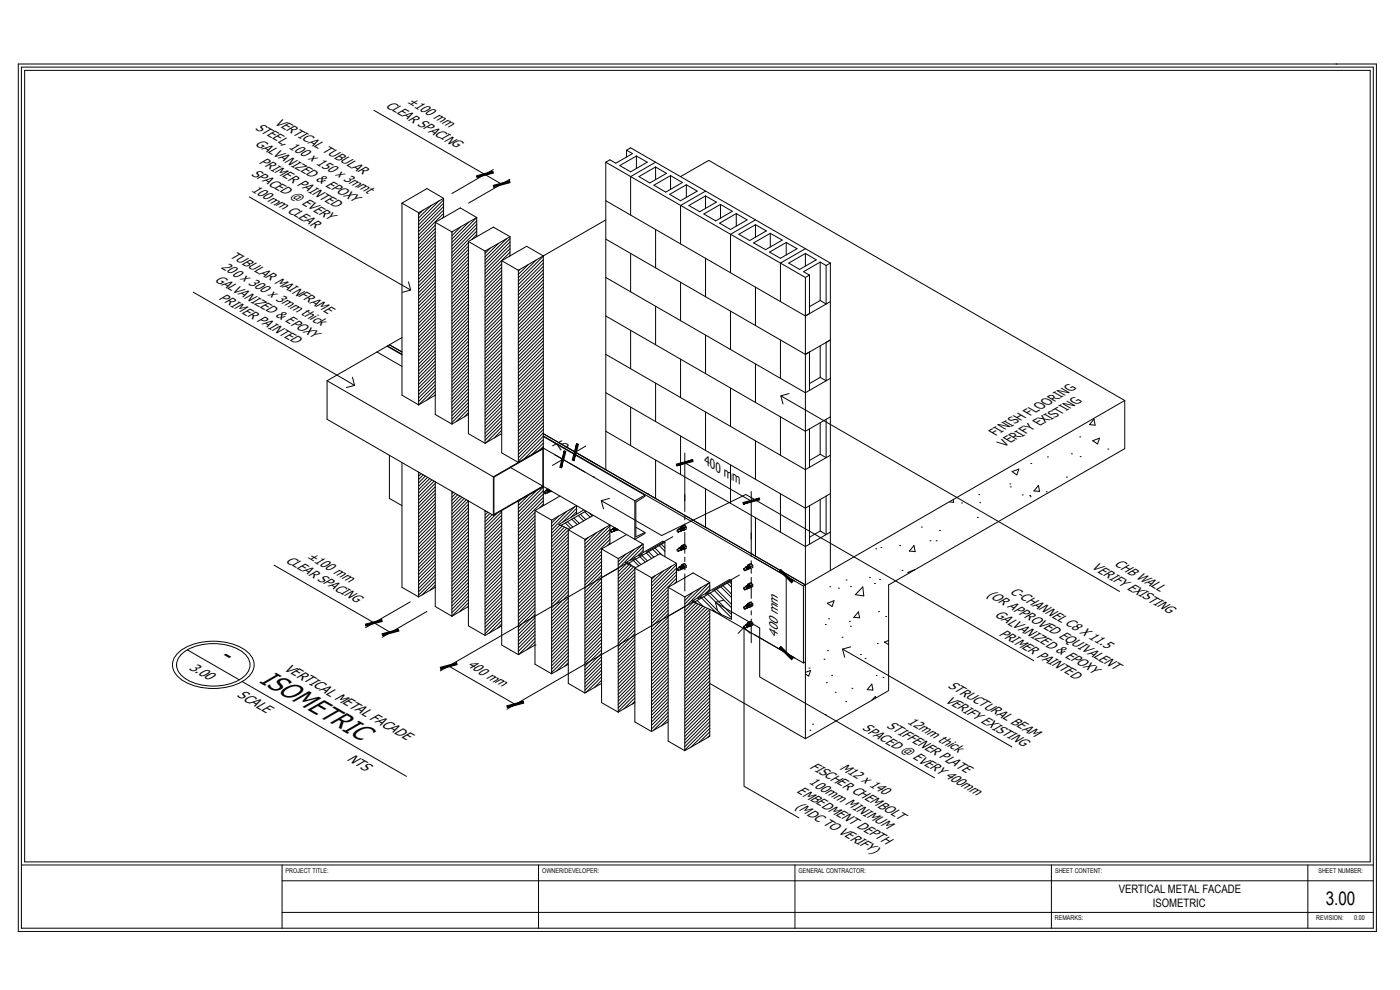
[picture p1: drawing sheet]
<svg xmlns="http://www.w3.org/2000/svg" width="420mm" height="297mm" viewBox="0 0 420 297" stroke-linecap="round" stroke-linejoin="round" font-family="sans-serif">
<!-- layer: 0 -->
<g fill="none" stroke="#000" stroke-width=".3">
<path d="M401 19.2h.1M6.4 20.1h405.7v258.4h-405.7zM112.2 33.1l38.3 22.1M74.8 59.1l48.5 27.9M133.1 59.5l-7.5 4.3M133.1 59.5l-5-2.9-7.5 4.3M133.1 59.5v5.8M148 50.9l-12.4 7.2M153 53.8l-12.4 7.1M181.8 48.7v92.2M181.8 48.7l59.9 34.6M186 49.7l5-2.9 3.3 1.9-5 2.8z"/>
<path d="M188 45.1l1.3-.7 59.9 34.5M188 45.1l1.8 1-5 2.9-1.8-1.1-1.2 .8M188 45.1v2M191 46.8v3.8M191.8 53l5-2.9 3.2 1.9-5 2.9zM196.2 55.6l5-2.9 3.6 2.1-5 2.8zM196.8 50.1v3.8M196.8 48.7l-7.5 4.3v11.5M201 58.3l5-2.9 3.2 1.9-5 2.9zM201.2 52.7v4.1M204.2 53l8.5-4.9 124.9 72.1M206 55.4v3.8"/>
<path d="M211.7 58.8v3.8M211.7 57.3l-7.5 4.4v11.5M120.6 60.9v57.7l5 2.9M120.6 60.9l5 2.9M125.6 63.8v57.7M130.6 66.7v57.7l5 2.8M130.6 66.7l5 2.9M135.6 69.6v57.6M140.6 72.5v57.6l5 2.9M140.6 72.5l5 2.8M143.1 65.3l-7.5 4.3M143.1 65.3l-5-2.9-7.5 4.3"/>
<path d="M143.1 65.3v5.7M145.6 75.3v57.7M150.6 78.2l7.5-4.3 5 2.9v74.9M150.6 78.2v57.7l5 2.9M150.6 78.2l5 2.9M153.1 71l-7.5 4.3M153.1 71l-5-2.9-7.5 4.4M153.1 71v5.8M181.8 66l-26.2 15.1M181.8 71.7l59.9 34.6M181.8 60.2l59.9 34.6M189.3 76.1v11.5"/>
<path d="M196.8 68.9v11.5M206.7 61.7l5-2.9 3.3 1.8-5 2.9zM211.2 64.2l5-2.9 3.6 2.1-5 2.9zM211.7 77.5v11.6M216 67l5-2.9 3.2 1.9-5 2.9zM216.2 61.3v4.2M221 64.1v3.7M221.7 70.3l5-2.9 3.3 1.9-5 2.9zM226.2 72.9l5-2.9 3.6 2-5 2.9zM226.7 67.4v3.8M226.7 66l-7.5 4.3v11.5M231 75.6l5-2.8 3.2 1.8-5 2.9z"/>
<path d="M231.2 70v4.1M236 72.8v3.7M236.7 78.9l5-2.8 3.3 1.9-5 2.8zM241.7 76.1v3.7M241.7 74.6l-7.5 4.3v11.6M246.2 78.6l1.7 1.1M246.2 78.6l-5 2.9 1.7 1M246.2 78.6v11.6M247.9 79.7v11.5l-1.7-1M249.2 78.9v92.3M249.2 78.9l-1.3 .8M58 87.7l48.4 27.9"/>
<path d="M122.6 84.6l.7 2.4-2.5 .7M155.6 81.1v57.7M181.8 94.8l59.9 34.6 7.5-4.3M181.8 83.3l59.9 34.5 7.5-4.3M189.3 99.1v11.5M196.8 91.9v11.5M204.2 84.7v11.6M219.2 93.4v11.5M226.7 86.1v11.6M241.7 83.3v138.3M242.9 82.5l-1.2 .8M242.9 82.5v11.6l-1.2 .7"/>
<path d="M246.2 90.2l-3.3 1.8M249.2 90.5l-7.5 4.3M98.2 114.2v11.6l49.9 28.8M98.2 114.2l49.9 28.9M105.8 113.2l.6 2.4-2.4 .7M113.1 105.6l-14.9 8.6M113.1 105.6l7.5 4.3M113.1 105.6l3-1.7 4.5 2.6M116.9 103.4l3.7 2.2M116.9 103.4l-.6 .4 4.3 2.5M120.6 101.3l-3.7 2.1M130.6 118.6l-5 2.9"/>
<path d="M181.8 117.8l59.9 34.7 7.5-4.4M181.8 106.3l59.9 34.6 7.5-4.3M196.8 115v11.5M204.2 107.8v11.5M211.7 100.6v11.5M219.2 116.4v11.6M226.7 109.2v11.6M234.2 102v11.5M234.3 118.8l101.7 58.6M236.8 118.1l-2.5 .7 .7 2.4M241.7 106.3l7.5-4.3-1.3 .7v11.5l-1.7-1M241.7 106.3l1.2-.7v11.5"/>
<path d="M246.2 103.7v9.5M246.2 113.2l-3.3 1.9M116.9 136.6v12.9l3.7 2.2M120.6 138.8v37.4l5 2.9M140.6 124.4l-5 2.8M150.6 130.1l-5 2.9M163.1 130.1l78.6 45.4M163.1 130.8l78 45M163.1 134.4l-15 8.7M163.1 134.4l27.4 15.9M163.1 131l30.4 17.6M163.1 134.4l-7.5 4.4"/>
<path d="M166.4 136.4l9.1 5.2M168.9 137.8l-3.1 1.8M175.8 133.8l-3.1 1.9M181.8 129.4l59.9 34.6 7.5-4.3M189.3 122.2v11.5M196.8 138v11.5M204.2 130.8v11.6M205.5 136v14.3M205.5 138.8l20 11.6M211.7 123.6v11.6M219.2 139.5v11.5M226.7 132.3v11.5"/>
<path d="M234.2 125.1v11.5M242.9 128.7v11.5M246.2 126.8v9.5M246.2 136.3l-3.3 1.9M247.9 125.8v11.5l-1.7-1M309.4 139.1h.1M314.4 137.1h.1M321.5 136.2h.1M324 131.1h.1M324.2 137h.1M327.9 132.2l2.1-.7-.6 1.7zM328.3 125.8l.4 1.8-1.7-.2z"/>
<path d="M332.5 134.7h.1M337.6 120.2l-95.9 55.3M337.6 120.2v14.4l-70.9 40.9v31.7l-25 14.4M125.6 141.6v37.5M130.6 144.5v37.5l5 2.9M135.6 147.4v37.5M140.6 150.3v37.5l5 2.9M145.6 153.2v37.5M148.1 143.1v11.5M148.2 143.2l14.7-8.5v11.2l-14.7 8.4zM150.6 153.2v40.3l5 2.9M160.6 153.2v46.1l5 2.9"/>
<path d="M160.6 153.2l5 2.9M163.1 146l-15 8.6M163.1 146l29.9 17.3M163.1 146l-7.5 4.3v46.1M163.9 147.1l-.6 .5M163.9 147.1l.4 .3v.5M164.3 147.9l-.7 .3M164.5 146.8l-.6 .3M164.9 147.5h.5M165.2 147.3l-.9 .6M165.3 147.2l-.1 .2M165.4 147.3v.2"/>
<path d="M165.6 156.1v46.1M165.6 147.4l-.2 .1M168 148.8l-7.4 4.4M168.3 157.7l2.5 1.1M170.5 158.9v46.1l5 2.9M170.5 158.9l5 2.9M173 154.2v-2.5l-7.4 4.4M175.2 153l-7.4 4.3 .5 .4M175.8 153.4l-7.5 4.3M178 143.1h.1M178 154.6l-7.5 4.3M180.5 150.2l18.1 10.5 25.2-12.3 86.4 49.8"/>
<path d="M182.9 149.5l-2.4 .7 .6 2.5M183.9 158.6l.4 .3v.5M184.5 158.3l-1.3 .8M184.9 159l.5 .1M185.3 158.7l-1.7 1M185.4 158.8v.3M185.6 158.9l-.2 .2M190.5 150.3h.1M190.5 150.3v11.5l3-1.7v-.3M190.8 158.2l2.7 1.6M193.5 148.6l-3 1.7M193.5 148.6v.3l-2.7 1.8v10.4l2.7-1.3"/>
<path d="M194.3 148.1h.1M203.8 158.6l.4 .3v.5M204.5 158v.3M204.7 158.2l-1.5 .9M204.7 158.1l.4 .3 .1 .5M204.8 159l.5 .1M204.9 158h-.4M204.9 158l.4 .5M205.1 158.9l-1.5 .8M205.3 158.5v.6M205.5 157.6l-1 .4M205.5 157.6l.4 .5"/>
<path d="M205.5 157.6l-.6 .4M205.9 158.1v.6l-.6 .4M205.9 158.1l-.6 .4M211.7 146.7v11.5M225.5 147.5v14.3M226.7 155.3v11.6M234.2 148.1v11.6M242.9 151.7v11.6M246.2 149.9v9.4M246.2 159.3l-3.3 1.9M247.9 148.8v11.6l-1.7-1.1M276.5 158.1h.1"/>
<path d="M281.9 159.2h.1M286.1 149.9l.1 .8-1.3-.1M288.6 150.9h.1M293.3 155.3h.1M293.7 148.4h.1M294 150.8h.1M303.1 145.2h.1M303.2 146.1h.1M303.7 141.5l2.1-.8-.6 1.8zM306.8 148.5h.1M309 148.7h.1M309.1 149h.1"/>
<path d="M311.6 145.7l.4 1.7-1.7-.1zM314 147.6h.1M320 143.2h.1M82.2 169.6l35 20.2M130.6 176.2l-5 2.9M175.5 161.8v46.1M175.5 161.8l7.5-4.3v5.8M180.5 164.7v46.1l5 2.9M180.5 164.7l5 2.9M185.5 167.6v46.1M185.5 170.5l-53.3 30.8M188 160.4l-7.5 4.3"/>
<path d="M188.3 169.2l2.5 1.1M190.5 170.5v46.1l5 2.9M190.5 170.5l5 2.8M193 163.3l-7.5 4.3M193 163.3v2.5M195.5 173.3v46.2M199.5 162.7l-11.2 6.5M199.5 162.7v4.3M199.5 162.7l-.5-.3-11.3 6.5 .6 .3M200.5 176.2v46.2l5 2.8M200.5 176.2l5 2.9M203 169l-5-2.9-7.5 4.4"/>
<path d="M203 169v5.8M203 169l-7.5 4.3M203.8 164.5l-.6 .4M203.8 164.4l.4 .3v.5M203.8 170.2l.4 .3v.5M204.5 163.8v.3M204.5 169.5v.3M204.7 163.9l-.9 .6M204.7 169.7l-1.5 .9M204.7 163.9l.4 .2 .1 .5M204.7 169.7l.4 .2 .1 .5M204.8 164.8h.5"/>
<path d="M204.8 170.6h.5M204.9 163.7l-.4 .1M204.9 163.7l.4 .5M204.9 169.5h-.4M204.9 169.5l.4 .5M205.1 164.7l-1.5 .8M205.1 170.4l-1.5 .8M205.3 164.2v.6M205.3 170v.6M205.5 179.1v46.1M205.5 163.4l-1 .4M205.5 163.4l.4 .5"/>
<path d="M205.5 163.4l-.6 .3M205.5 169.1l-1 .4M205.5 169.1l.4 .6M205.5 169.1l-.6 .4M205.9 163.9v.6l-.6 .3M205.9 169.7v.6l-.6 .3M205.9 163.9l-.6 .3M205.9 169.7l-.6 .3M213 174.8l-5-2.9-7.5 4.3M213 174.8l-7.5 4.3M213 174.8v2.5M219.5 174.2l-.6-.3-11.2 6.5 .6 .3"/>
<path d="M219.5 174.2l-11.2 6.5M219.5 174.2v11.6l-11.2-5.1M223.8 176l-.6 .4M223.8 170.2l.4 .3v.5M223.8 175.9l.4 .3v.5M224.2 176.7l-.7 .3M224.4 169.5v.3M224.4 175.3v.3M224.6 169.7l-1.4 .9M224.6 175.5l-.8 .5M224.7 169.7l.4 .2v.5M224.7 175.4l.2 .1 .3 .6-1 .6"/>
<path d="M224.8 170.6h.5M224.8 176.3h.5M224.9 169.5h-.5M224.9 169.5l.4 .5M224.9 175.2l-.5 .1M224.9 175.2l.4 .6M225.1 170.4l-1.6 .8M225.3 170v.6M225.3 175.8v.5M225.5 169.1l-1.1 .4M225.5 169.1l.4 .6M225.5 169.1l-.6 .4"/>
<path d="M225.5 174.9l-1.1 .4M225.5 174.9l.4 .6M225.5 174.9l-.6 .3M225.9 169.7v.6l-.6 .3M225.9 175.5v.5l-.6 .3M225.9 169.7l-.6 .3M225.9 175.5l-.6 .3M226.3 167.3l12.2 7M236 172.9v23M241.1 175.8v23.1M241.7 175.5l-.6 .3M249 176.1h.1"/>
<path d="M251.6 176.5h.1M253.9 174h.1M255.3 176h.1M258.9 176.1l.3 2.7-2.5-.4zM260.9 173.3h.1M262.5 175.1h.1M262.8 164.7h.1M264 173.9h.1M264.4 164.3h.1M270 163.7h.1M270.7 171.1h.1M274.3 163.7l.3 1.8-1.7-.2z"/>
<path d="M274.5 171l-2 .7 .3 .2M279.1 162.2h.1M281 162.2h.1M53.2 196.1a17.1 17.1 0 0 1 15.2-3.2 10.3 10.3 0 0 1 7.5 4.8 5.2 5.2 0 0 1-2.7 6.5 18.5 18.5 0 0 1-19.2-.7 4.8 4.8 0 0 1-.8-7.4zM54.5 196.3a16.1 16.1 0 0 1 16.3-1.9 5.6 5.6 0 0 1 4.1 5.9 8.3 8.3 0 0 1-6.6 5.1 16 16 0 0 1-13.8-2.7 4.2 4.2 0 0 1 0-6.4zM56.2 195l15.6 9M123.1 180.6l-13.4 7.7M128.1 183.5l-13.4 7.7M134.6 199.8l20 11.6M140.6 182l-5 2.9M150.6 187.8l-5 2.9M160.6 193.5l-5 2.9"/>
<path d="M170.5 199.3l-4.9 2.9M205.5 182l-53.4 30.8M213 182.8v38.1l-7.5 4.3M213.9 183.2l27.2 15.7M214.7 180.7l13.3 7.7v14.7l52.4 30.3M217.2 180.1l-2.5 .6 .6 2.5M221.5 190l1.8-1.8 1.8 1.8M223.2 187.9l1.6-1 .4 .7-1 .6M223.3 188.2v47.7l16.5 9.5M223.8 181.7l.9-.5 .4 .3v.5l-.9 .5M223.8 181.7l-.6 .4M223.8 187.5l.4 .2v.5"/>
<path d="M223.8 181.7l.4 .3v.5M224.2 188.2l-.7 .3M224.2 182.5l-.7 .3M224.4 181v.3M224.4 186.8v.3M224.8 187.9h.5M224.8 182.1h.5M224.9 186.8h-.5M224.9 186.8l.4 .5M224.9 181h-.5M224.9 181l.4 .6M225.3 181.6v.5"/>
<path d="M225.3 187.3v.6M225.5 186.4l-1.1 .4M225.5 186.4l.4 .6M225.5 186.4l-.6 .4M225.5 180.7l-1.1 .3M225.5 180.7l.4 .5M225.5 180.7l-.6 .3M225.9 181.2v.6l-.6 .3M225.9 187v.6l-.6 .3M225.9 187l-.6 .3M225.9 181.2l-.6 .4M226.3 190.4l12.2 7"/>
<path d="M241.7 198.6l-.6 .3M247.3 197.8h.1M247.7 187.4h.1M248.3 181l2-.8-.6 1.8zM248.3 195.2h.1M248.7 185.7h.1M252.7 191.2h.1M252.8 194.8l50.9 29.3M254.9 186.4h.1M255.2 187.9h.1M255.3 194.1l-2.5 .7 .7 2.4M257.6 183.6l.4 1.8-1.8-.2z"/>
<path d="M258.2 196.4h.1M259.6 197.6h.1M263.3 193.1h.1M263.6 183.5h.1M265.8 185h.1M266.7 192.2l-1.2 .4 1.2 .8M72.7 204.5l49.3 28.4M180.5 205l-5 2.9M190.5 210.8l-5 2.9M200.5 216.6l-5 2.9M213 205l28.7 16.6M241.7 201.7l1.6-.5-.6 1.7-1-.7"/>
<path d="M242.8 200.4h.1M243.1 219.1h.1M243.9 217.3h.1M247.6 214.4h.1M248 204.8h.1M249.6 202.6h.1M250.6 207.7h.1M253.8 210.5h.1M255.7 206.5h.1M261.6 205.3l.4 1.8-1.7-.2zM262.8 209.5l-.1-.6-1.1 1.3M263 202.7h.1"/>
<path d="M265 203.3h.1M6.4 259.5h405.7M84.7 259.5v19M161.6 259.5v19M238.6 259.5v19M315.5 259.5v19M392.5 259.5v19M5.5 279.5h.1M84.7 264.3h327.4M84.7 273.8h327.4"/>
<circle cx="163.5" cy="147.9" r=".3"/>
<circle cx="183.5" cy="159.4" r=".3"/>
<circle cx="203.5" cy="159.4" r=".3"/>
<circle cx="203.5" cy="165.2" r=".3"/>
<circle cx="203.5" cy="171" r=".3"/>
<circle cx="223.4" cy="171" r=".3"/>
<circle cx="223.4" cy="176.7" r=".3"/>
<circle cx="223.4" cy="188.3" r=".3"/>
<circle cx="223.4" cy="182.5" r=".3"/>
</g>
<!-- layer: 8 -->
<g fill="none" stroke="#000" stroke-width=".3">
<path d="M5.5 19.2h407.6v260.3h-407.6zM7.4 21.1h403.8v237.5h-403.8zM133.1 60l-7.5 7.5M127 63l-1.4 1.4M129.4 61.6l-3.8 3.8M130.6 67.5l-5 5M130.6 68.6l-5 5M130.6 69.6l-5 5M130.6 70.6l-5 5M130.6 71.6l-5 5M130.6 72.6l-5 5M130.6 73.6l-5 5"/>
<path d="M130.6 74.7l-5 5M130.6 75.7l-5 5M130.6 76.7l-5 5M130.6 77.8l-5 4.9M130.6 78.8l-5 5M130.6 79.8l-5 5M131.8 60.2l-6.2 6.2M133.1 61l-7.5 7.5M133.1 62l-7.5 7.5M133.1 63l-7.5 7.5M133.1 64l-7.5 7.5M133.1 65.1l-.4 .4"/>
<path d="M135.9 69.4l-.3 .3M138.3 68l-2.7 2.7M140.6 72.8l-5 5M140.6 73.9l-5 5M140.6 74.9l-5 5M140.6 75.9l-5 5M140.6 76.9l-5 5M140.6 78l-5 5M140.6 79l-5 5M140.6 80l-5 5M140.7 66.6l-5.1 5.1M143.1 65.3l-7.5 7.5"/>
<path d="M143.1 66.3l-7.5 7.5M143.1 67.3l-7.5 7.5M143.1 68.3l-7.5 7.5M143.1 69.3l-7.5 7.5M143.1 70.3l-1.6 1.6M147.2 74.4l-1.6 1.6M149.6 73.1l-4 3.9M150.6 79.2l-5 5M152 71.7l-6.4 6.3M153.1 71.6l-7.5 7.5M153.1 72.6l-7.5 7.5M153.1 73.6l-7.5 7.5"/>
<path d="M153.1 74.6l-7.5 7.5M153.1 75.7l-7.5 7.4M153.1 76.7l-.3 .2M158.5 79.4l-2.9 2.9M160.9 78l-5.3 5.3M163.1 76.9l-7.5 7.5M163.1 77.9l-7.5 7.5M163.1 78.9l-7.5 7.5M163.1 80l-7.5 7.4M130.6 80.8l-5 5M130.6 81.8l-5 5M130.6 82.8l-5 5"/>
<path d="M130.6 83.8l-5 5M130.6 84.9l-5 5M130.6 85.9l-5 5M130.6 86.9l-5 5M130.6 88l-5 4.9M130.6 89l-5 5M130.6 90l-5 5M130.6 91l-5 5M130.6 92l-5 5M130.6 93l-5 5M130.6 94.1l-5 4.9M130.6 95.1l-5 5"/>
<path d="M130.6 96.1l-5 5M130.6 97.1l-5 5M130.6 98.1l-5 5M130.6 99.1l-5 5M140.6 81l-5 5M140.6 82l-5 5M140.6 83l-5 5M140.6 84.1l-5 5M140.6 85.1l-5 5M140.6 86.1l-5 5M140.6 87.1l-5 5M140.6 88.1l-5 5"/>
<path d="M140.6 89.1l-5 5M140.6 90.2l-5 5M140.6 91.2l-5 5M140.6 92.2l-5 5M140.6 93.2l-5 5M140.6 94.3l-5 5M140.6 95.3l-5 5M140.6 96.3l-5 5M140.6 97.3l-5 5M140.6 98.3l-5 5M140.6 99.3l-5 5M150.6 80.2l-5 5"/>
<path d="M150.6 81.2l-5 5M150.6 82.2l-5 5M150.6 83.3l-5 5M150.6 84.3l-5 5M150.6 85.3l-5 5M150.6 86.3l-5 5M150.6 87.3l-5 5M150.6 88.3l-5 5M150.6 89.4l-5 4.9M150.6 90.4l-5 5M150.6 91.4l-5 5M150.6 92.4l-5 5"/>
<path d="M150.6 93.5l-5 5M150.6 94.5l-5 5M150.6 95.5l-5 5M150.6 96.5l-5 5M150.6 97.5l-5 5M150.6 98.5l-5 5M150.6 99.6l-5 4.9M156.1 80.8l-.5 .5M163.1 81l-7.5 7.5M163.1 82l-7.5 7.5M163.1 83l-7.5 7.5M163.1 84l-7.5 7.5"/>
<path d="M163.1 85l-7.5 7.5M163.1 86l-7.5 7.5M163.1 87.1l-7.5 7.5M163.1 88.1l-7.5 7.5M163.1 89.1l-7.5 7.5M163.1 90.1l-7.5 7.5M163.1 91.2l-7.5 7.4M163.1 92.2l-7.5 7.4M163.1 93.2l-7.5 7.5M163.1 94.2l-7.5 7.5M163.1 95.2l-7.5 7.5M163.1 96.3l-7.5 7.4"/>
<path d="M163.1 97.3l-7.5 7.5M163.1 98.3l-7.5 7.5M163.1 99.3l-7.5 7.5M130.6 100.1l-5 5M130.6 101.2l-5 5M130.6 102.2l-5 5M130.6 103.2l-5 5M130.6 104.3l-5 4.9M130.6 105.3l-5 5M130.6 106.3l-5 5M130.6 107.3l-5 5M130.6 108.3l-5 5"/>
<path d="M130.6 109.3l-5 5M130.6 110.3l-5 5M130.6 111.4l-5 5M130.6 112.4l-5 5M130.6 113.4l-5 5M130.6 114.4l-5 5M130.6 115.5l-5 4.9M130.6 116.5l-5 5M130.6 117.5l-2.6 2.6M130.6 118.5l-.1 .2M140.6 100.4l-5 5M140.6 101.4l-5 5"/>
<path d="M140.6 102.4l-5 5M140.6 103.4l-5 5M140.6 104.5l-5 5M140.6 105.5l-5 5M140.6 106.5l-5 5M140.6 107.5l-5 5M140.6 108.5l-5 5M140.6 109.5l-5 5M140.6 110.6l-5 5M140.6 111.6l-5 5M140.6 112.6l-5 5M140.6 113.6l-5 5"/>
<path d="M140.6 114.6l-5 5M140.6 115.6l-5 5M140.6 116.7l-5 5M140.6 117.7l-5 5M140.6 118.7l-5 5M140.6 119.7l-5 5M150.6 117.9l-5 5M150.6 118.9l-5 5M150.6 100.6l-5 5M150.6 101.6l-5 5M150.6 102.6l-5 5M150.6 103.6l-5 5"/>
<path d="M150.6 104.6l-5 5M150.6 105.7l-5 4.9M150.6 106.7l-5 5M150.6 107.7l-5 5M150.6 108.7l-5 5M150.6 109.8l-5 5M150.6 110.8l-5 5M150.6 111.8l-5 5M150.6 112.8l-5 5M150.6 113.8l-5 5M150.6 114.8l-5 5M150.6 115.9l-5 4.9"/>
<path d="M150.6 116.9l-5 5M150.6 120l-5 4.9M163.1 104.4l-7.5 7.5M163.1 106.5l-7.5 7.4M163.1 107.5l-7.5 7.5M163.1 108.5l-7.5 7.5M163.1 109.5l-7.5 7.5M163.1 110.5l-7.5 7.5M163.1 111.5l-7.5 7.5M163.1 112.6l-7.5 7.4M163.1 113.6l-7.5 7.5M163.1 114.6l-7.5 7.5"/>
<path d="M163.1 116.6l-7.5 7.5M163.1 100.3l-7.5 7.5M163.1 101.3l-7.5 7.5M163.1 102.3l-7.5 7.5M163.1 103.4l-7.5 7.5M163.1 105.4l-7.5 7.5M163.1 115.6l-7.5 7.5M163.1 117.6l-7.5 7.5M163.1 118.7l-7.5 7.4M163.1 119.7l-7.5 7.5M140.6 120.8l-5 5M140.6 121.8l-5 5"/>
<path d="M140.6 122.8l-3.7 3.7M140.6 123.8l-1.3 1.3M150.6 121l-5 5M150.6 122l-5 5M150.6 123l-5 5M150.6 124l-5 5M150.6 126.1l-5 4.9M150.6 127.1l-5 5M150.6 125l-5 5M150.6 128.1l-4.8 4.8M150.6 129.1l-2.4 2.4M163.1 121.7l-7.5 7.5"/>
<path d="M163.1 122.8l-7.5 7.4M163.1 123.8l-7.5 7.5M163.1 126.8l-7.5 7.5M163.1 127.8l-7.5 7.5M163.1 128.8l-7.5 7.5M163.1 129.9l-7.5 7.5M163.1 133l-3.6 3.5M163.1 120.7l-7.5 7.5M163.1 124.8l-7.5 7.5M163.1 125.8l-7.5 7.5M163.1 130.9l-7.5 7.5M163.1 131.9l-6 6"/>
<path d="M163.1 134l-1.2 1.1M125.8 141.7l-.2 .1M126.4 142.1l-.8 .8M127 142.5l-1.4 1.4M127.7 142.8l-2.1 2.1M128.3 143.2l-2.7 2.7M129 143.6l-3.4 3.3M129.6 144l-4 3.9M130.3 144.3l-4.7 4.7M130.6 145l-5 5M130.6 146l-5 5M130.6 147.1l-5 4.9"/>
<path d="M130.6 148.1l-5 5M130.6 149.1l-5 5M130.6 150.1l-5 5M130.6 151.1l-5 5M130.6 152.1l-5 5M130.6 153.1l-5 5M130.6 154.2l-5 5M130.6 155.2l-5 5M130.6 156.2l-5 5M130.6 157.3l-5 4.9M130.6 158.3l-5 5M130.6 159.3l-5 5"/>
<path d="M136.1 147.7l-.5 .5M136.7 148.1l-1.1 1.1M137.4 148.4l-1.8 1.8M138 148.8l-2.4 2.4M138.7 149.2l-3.1 3.1M139.3 149.5l-3.7 3.8M140 149.9l-4.4 4.4M140.6 150.3l-5 5M140.6 151.3l-5 5M140.6 152.3l-5 5M140.6 153.4l-5 5M140.6 154.4l-5 5"/>
<path d="M140.6 155.4l-5 5M140.6 156.4l-5 5M140.6 157.4l-5 5M140.6 158.4l-5 5M140.6 159.5l-5 5M145.8 153.3l-.2 .2M146.4 153.7l-.8 .8M147.1 154l-1.5 1.5M147.7 154.4l-2.1 2.1M149.1 154l-3.5 3.6M150.6 153.6l-5 5M150.6 154.6l-5 5"/>
<path d="M150.6 155.6l-5 5M150.6 156.6l-5 5M150.6 157.6l-5 5M150.6 158.7l-5 4.9M150.6 159.7l-5 5M153.2 140.3l9.7 5.6M156.4 149.8l-.8 .8M158.8 148.4l-3.2 3.2M160.6 153.8l-5 5M160.6 154.8l-5 5M160.6 155.8l-5 5M160.6 156.8l-5 5"/>
<path d="M160.6 157.8l-5 5M160.6 158.9l-5 5M160.6 159.9l-5 5M161.2 147.1l-5.6 5.5M163.1 146.2l-7.5 7.5M163.1 147.2l-7.5 7.5M163.1 148.2l-7.5 7.5M163.1 149.3l-7.5 7.4M163.1 150.3l-7.5 7.5M163.1 151.3l-1.1 1M163.8 147.3l.3 .2v.4M163.9 147.1l.4 .2 .1 .5"/>
<path d="M164 147l.4 .3v.5M164.1 147l.4 .3v.5M164.2 146.9l.4 .3v.5M164.2 146.9l.4 .3 .1 .5M164.3 146.9l.4 .2v.5M164.4 146.8l.4 .3v.5M164.5 146.7h.1M164.5 146.8h.1M164.8 146.9l.1 .6v-.5M165 147.1v.4M165.1 147.2v.3M165.2 147.2v.2"/>
<path d="M167.7 154.8l-2.1 2.1M168 157.5l-2.4 2.5M168.4 157.7h.1M168.7 157.8l-3.1 3.2M169.4 158.1l-3.8 3.9M169.7 156.9l1.6 1.6M170.1 153.4l-4.5 4.6M170.1 158.5l-4.5 4.6M170.3 156.5l1.6 1.6M170.5 159.1l-4.9 5M171.6 155.8l1.6 1.6M172.2 155.4l1.6 1.6"/>
<path d="M172.5 152l-6.9 7M173 152.5l-4.1 4.2M173 153.5l-1.7 1.8M173.6 154.7l1.6 1.6M174.2 154.3l1.6 1.6M175.5 153.6l1.6 1.6M176.9 154l.8 .8M179 159.8l-3.5 3.5M181.4 158.4l-5.9 5.9M183 157.8l-7.5 7.5M183 158.8l-7.5 7.5M183 159.8l-7.5 7.5"/>
<path d="M183.8 158.8l.3 .2v.4M183.9 158.6l.4 .3v.5M184 158.6l.4 .3v.5M184 158.5l.4 .3 .1 .5M184.1 158.5l.4 .3v.5M184.2 158.4l.4 .3v.5M184.3 158.4l.4 .2v.5M184.4 158.3l.4 .3v.5M184.5 158.3h-.1M184.5 158.3h.1M184.7 158.5l.1 .6M184.9 158.5v.6"/>
<path d="M185 158.6v.4M185.1 158.7v.3M185.2 158.7l-.1 .2M203.7 158.8l.4 .2v.4M203.9 158.6l.4 .3v.5M204 158.6l.4 .3v.5M204 158.5l.4 .3v.5M204.1 158.5l.4 .3v.5M204.2 158.4l.4 .3v.5M204.3 158.4l.4 .2v.5M204.3 158.3l.4 .3v.5M204.4 158.3l.4 .3v.5"/>
<path d="M204.4 158.3l.4 .3 .1 .5M204.5 158.2l.4 .3v.5M204.6 158.2l.4 .3v.5M204.7 158.2l.4 .2v.5M205.5 148.4v5.1M205.5 154.7v1.3M205.5 157.2v1.3M205.5 159.7v6.3M225.5 159.9v7.1M130.6 160.3l-5 5M130.6 161.3l-5 5M130.6 162.3l-5 5"/>
<path d="M130.6 163.4l-5 4.9M130.6 164.4l-5 5M130.6 165.4l-5 5M130.6 166.4l-5 5M130.6 167.4l-5 5M130.6 168.4l-5 5M130.6 169.4l-5 5M130.6 170.5l-5 5M130.6 171.5l-5 5M130.6 172.5l-5 5M130.6 173.6l-5 4.9M130.6 174.6l-4 3.9"/>
<path d="M130.6 175.6l-1.5 1.5M140.6 160.5l-5 5M140.6 161.5l-5 5M140.6 162.5l-5 5M140.6 163.6l-5 5M140.6 164.6l-5 5M140.6 165.6l-5 5M140.6 166.6l-5 5M140.6 167.6l-5 5M140.6 168.6l-5 5M140.6 169.7l-5 5M140.6 170.7l-5 5"/>
<path d="M140.6 171.7l-5 5M140.6 172.7l-5 5M140.6 173.8l-5 5M140.6 174.8l-5 5M140.6 175.8l-5 5M140.6 176.8l-5 5M140.6 177.8l-5 5M140.6 178.8l-5 5M140.6 179.9l-5 5M150.6 160.7l-5 5M150.6 161.7l-5 5M150.6 162.8l-5 5"/>
<path d="M150.6 163.8l-5 5M150.6 164.8l-5 5M150.6 165.8l-5 5M150.6 166.8l-5 5M150.6 167.8l-5 5M150.6 168.9l-5 4.9M150.6 169.9l-5 5M150.6 170.9l-5 5M150.6 171.9l-5 5M150.6 172.9l-5 5M150.6 173.9l-5 5M150.6 175l-5 4.9"/>
<path d="M150.6 176l-5 5M150.6 177l-5 5M150.6 178l-5 5M150.6 179.1l-5 5M160.6 160.9l-5 5M160.6 161.9l-5 5M160.6 163l-5 4.9M160.6 164l-5 5M160.6 165l-5 5M160.6 166l-5 5M160.6 167l-5 5M160.6 168l-5 5"/>
<path d="M160.6 169.1l-5 5M160.6 170.1l-5 5M160.6 171.1l-5 5M160.6 172.1l-5 5M160.6 173.1l-5 5M160.6 174.1l-5 5M160.6 175.2l-5 5M160.6 176.2l-5 5M160.6 177.2l-5 5M160.6 178.3l-5 4.9M160.6 179.3l-5 5M170.5 160.1l-4.9 5"/>
<path d="M170.5 161.1l-4.9 5M170.5 162.1l-4.9 5M170.5 163.1l-4.9 5M170.5 164.2l-4.9 4.9M170.5 165.2l-4.9 5M170.5 166.2l-4.9 5M170.5 167.2l-4.9 5M170.5 168.3l-4.9 5M170.5 169.3l-4.9 5M170.5 170.3l-4.9 5M170.5 171.3l-4.9 5M170.5 172.3l-4.9 5"/>
<path d="M170.5 173.3l-4.9 5M170.5 174.4l-4.9 5M170.5 175.4l-4.9 5M170.5 176.4l-4.9 5M170.5 177.4l-4.9 5M170.5 178.4l-4.9 5M170.5 179.5l-4.9 4.9M176.6 161.2l-1.1 1M180.5 165.4l-5 5M180.5 166.4l-5 5M180.5 167.5l-5 4.9M180.5 168.5l-5 5"/>
<path d="M180.5 169.5l-5 5M180.5 170.5l-5 5M180.5 171.5l-5 5M180.5 172.5l-5 5M180.5 173.6l-5 4.9M180.5 174.6l-5 5M180.5 175.6l-5 5M180.5 176.6l-5 5M180.5 177.6l-5 5M180.5 178.6l-5 5M180.5 179.6l-5 5M183 160.9l-7.5 7.4"/>
<path d="M183 161.9l-7.5 7.5M183 162.9l-.8 .8M187.9 166.2l-2.4 2.4M188.1 169.1l-2.6 2.5M188.5 168.7l-8 4.6M188.8 169.4l-3.3 3.2M188.8 168.9l.9 .9M189.5 169.7l-4 3.9M190.1 168.2l1.6 1.6M190.2 170l-4.7 4.7M190.3 164.9l-4.8 4.7M190.5 170.7l-5 5"/>
<path d="M190.5 171.7l-5 5M190.5 172.7l-5 5M190.5 173.8l-5 5M190.5 174.8l-5 5M190.5 175.8l-5 5M190.5 176.8l-5 5M190.5 177.8l-5 5M190.5 178.8l-5 5M190.5 179.9l-5 5M190.7 167.5l-1.1 .6M190.7 167.8l1.6 1.6M192.1 167l1.6 1.6"/>
<path d="M192.6 163.5l-7.1 7.1M192.7 166.7l1.6 1.6M192.9 166.2l-1.1 .7M193 164.1l-3.9 4M193 165.1l-1.5 1.6M194 165.9l1.6 1.6M194.6 165.6l1.6 1.6M195.9 164.8l1.6 1.6M196.6 164.5l2 2M196.8 172.7l-1.3 1.1M197.9 163.7l1.6 1.7M198.5 163.3l1 1.1"/>
<path d="M199.1 171.3l-3.6 3.6M200.5 177l-5 5M200.5 178l-5 5M200.5 179.1l-5 5M201.5 169.9l-6 6M201.9 161l-8 4.6M203 169.4l-7.5 7.5M203 170.5l-7.5 7.5M203 171.5l-7.5 7.5M203 172.5l-7.5 7.5M203 173.5l-7.5 7.5M203 174.5l-.6 .7"/>
<path d="M203.7 164.5l.4 .3v.4M203.7 170.3l.4 .2v.4M203.9 164.4l.4 .3v.5M203.9 170.1l.4 .3v.5M204 164.3l.4 .3v.5M204 170.1l.4 .3v.5M204 170.1l.4 .2v.5M204.1 164.3l.4 .2v.5M204.1 170l.4 .3v.5M204.2 164.2l.4 .3v.5M204.2 170l.4 .2v.5M204.3 164.2l.4 .2v.5"/>
<path d="M204.3 169.9l.4 .3v.5M204.3 164.1l.4 .3v.5M204.4 164.1l.4 .3v.5M204.4 169.8l.4 .3v.5M204.5 169.8l.4 .3v.5l-.1-.5zM204.6 164l.4 .2v.5M204.6 169.7l.4 .3v.5M204.7 163.9l.4 .3v.5M204.7 169.7l.4 .2v.5M204.9 164.8v-.5l-.4-.3 .3 .3 .1 .5M205.5 167.2v1.3M205.5 169.7v1.3"/>
<path d="M205.5 172.2v5.1M205.6 179.1h-.1M208 177.7l-2.5 2.5M210.4 176.3l-4.9 4.9M210.6 179.4l4.1 4.2M210.6 179l-1 .6M211.2 179.1l5.4 5.3M212.5 178.3l7 7.1M212.8 177.8l-1.1 .6M212.8 174.9l-7.3 7.3M213 175.8l-3.7 3.7M213 176.8l-1.3 1.3"/>
<path d="M213.1 178l6.4 6.3M214.4 177.2l5.1 5.1M215 176.8l4.5 4.5M216.4 176.1l3.1 3.2M217 175.7l2.5 2.6M218.3 174.9l1.2 1.3M218.9 174.6l.6 .6M221.9 172.5l-8 4.7M223.7 170.3l.3 .2v.4M223.7 176.1l.3 .2v.4M223.9 170.1l.4 .3v.5M224 170.1l.4 .2v.5"/>
<path d="M224 175.8l.4 .3v.5M224.1 170l.4 .3v.5M224.1 175.8l.4 .2v.5M224.2 170l.4 .2v.5M224.2 175.7l.4 .3v.5M224.2 175.7l.5 .3v.5M224.3 169.9l.4 .3v.5v-.5l-.5-.3M224.3 175.6l.4 .3v.5M224.3 176.6v-.5l-.4-.2 .4 .3v.5M224.4 169.8l.4 .3v.5M224.4 175.6l.4 .3v.5M224.4 169.8l.4 .3 .1 .5v-.5l-.5-.3"/>
<path d="M224.4 175.6l.4 .2 .1 .5v-.5l-.5-.2M224.5 169.7l.5 .3v.5M224.5 175.5l.5 .2v.5M224.6 169.7l.4 .2 .1 .5M224.6 175.4l.4 .3 .1 .5M225.5 168.3v1.2M225.5 170.8v1.2M225.5 173.3v6.2M140.6 180.9l-2.6 2.6M140.6 181.9l-.2 .2M150.6 180.1l-5 5M150.6 181.1l-5 5"/>
<path d="M150.6 182.1l-5 5M150.6 183.1l-5 5M150.6 184.1l-5 5M150.6 185.2l-5 4.9M150.6 186.2l-3.8 3.7M150.6 187.2l-1.3 1.3M160.6 193.5h.1M160.6 180.3l-5 5M160.6 181.3l-5 5M160.6 182.3l-5 5M160.6 183.3l-5 5M160.6 184.3l-5 5"/>
<path d="M160.6 185.4l-5 5M160.6 186.4l-5 5M160.6 187.4l-5 5M160.6 188.4l-5 5M160.6 189.4l-5 5M160.6 190.4l-5 5M160.6 191.5l-4.9 4.8M160.6 192.5l-2.5 2.4M170.5 180.5l-4.9 5M170.5 181.5l-4.9 5M170.5 182.5l-4.9 5M170.5 183.5l-4.9 5"/>
<path d="M170.5 184.6l-4.9 5M170.5 185.6l-4.9 5M170.5 186.6l-4.9 5M170.5 187.6l-4.9 5M170.5 188.6l-4.9 5M170.5 189.6l-4.9 5M170.5 190.7l-4.9 5M170.5 191.7l-4.9 5M170.5 192.7l-4.9 5M170.5 193.7l-4.9 5M170.5 194.8l-4.9 5M170.5 195.8l-4.9 5"/>
<path d="M170.5 196.8l-4.9 5M170.5 197.8l-3.5 3.5M170.5 198.8l-1.1 1.1M180.5 180.7l-5 5M180.5 181.7l-5 5M180.5 182.7l-5 5M180.5 183.8l-5 5M180.5 184.8l-5 5M180.5 185.8l-5 5M180.5 186.8l-5 5M180.5 187.8l-5 5M180.5 188.8l-5 5"/>
<path d="M180.5 189.9l-5 4.9M180.5 190.9l-5 5M180.5 191.9l-5 5M180.5 192.9l-5 5M180.5 193.9l-5 5M180.5 195l-5 4.9M180.5 196l-5 5M180.5 197l-5 5M180.5 198l-5 5M180.5 199l-5 5M190.5 180.9l-5 5M190.5 181.9l-5 5"/>
<path d="M190.5 182.9l-5 5M190.5 184l-5 5M190.5 185l-5 5M190.5 186l-5 5M190.5 187l-5 5M190.5 188l-5 5M190.5 189l-5 5M190.5 190.1l-5 5M190.5 191.1l-5 5M190.5 192.1l-5 5M190.5 193.1l-5 5M190.5 194.1l-5 5"/>
<path d="M190.5 195.1l-5 5M190.5 196.2l-5 5M190.5 197.2l-5 5M190.5 198.2l-5 5M190.5 199.2l-5 5M200.5 180.1l-5 5M200.5 181.1l-5 5M200.5 182.1l-5 5M200.5 183.1l-5 5M200.5 184.1l-5 5M200.5 185.2l-5 4.9M200.5 186.2l-5 5"/>
<path d="M200.5 187.2l-5 5M200.5 188.2l-5 5M200.5 189.3l-5 5M200.5 190.3l-5 5M200.5 191.3l-5 5M200.5 192.3l-5 5M200.5 193.3l-5 5M200.5 194.3l-5 5M200.5 195.4l-5 4.9M200.5 196.4l-5 5M200.5 197.4l-5 5M200.5 198.4l-5 5"/>
<path d="M200.5 199.5l-5 4.9M208.1 180.6l-2.6 2.6M208.5 180.3l-8 4.6M208.6 180.5l.6 .6M208.8 181l-3.3 3.3M209.2 180.2l1.8 1.7M209.5 181.3l-4 4M210.2 181.6l-4.7 4.7M210.9 181.9l-5.4 5.4M211.6 182.2l-6.1 6.1M212.3 182.5l-6.8 6.8M213 182.9l-7.5 7.5"/>
<path d="M213 183.9l-7.5 7.5M213 184.9l-7.5 7.5M213 186l-7.5 7.4M213 187l-7.5 7.5M213 188l-7.5 7.5M213 189l-7.5 7.5M213 190l-7.5 7.5M213 191l-7.5 7.5M213 192.1l-7.5 7.4M213 193.1l-7.5 7.5M213 194.1l-7.5 7.5M213 195.1l-7.5 7.5"/>
<path d="M213 196.1l-7.5 7.5M213 197.1l-7.5 7.5M213 198.2l-7.5 7.4M213 199.2l-7.5 7.5M223.7 187.6l.3 .2v.4M223.7 181.9l.3 .2v.4M223.9 187.4l.4 .2v.5v-.4l-.4-.3M223.9 181.6l.4 .3v.5v-.5zM224 187.4l.4 .2v.5M224 181.6l.4 .2v.5M224.1 187.3l.4 .3v.5M224.1 181.5l.4 .3v.5"/>
<path d="M224.2 187.2l.4 .3v.5M224.2 181.5l.4 .3v.5M224.3 187.2l.4 .2v.5v-.4zM224.4 187.1l.4 .3v.5M224.4 181.4l.4 .2v.5M224.4 187.1l.5 .2v.5l-.1-.4-.4-.3M224.4 181.3l.5 .3v.5l-.1-.5-.4-.2M224.5 187l.5 .3v.5M224.5 181.3l.5 .2v.5M224.6 187l.4 .3 .1 .5M224.6 181.2l.4 .3 .1 .5M224.7 182.2v-.5l-.4-.3 .4 .3v.5"/>
<path d="M225.5 180.7v1.3M225.5 183.2v1.3M225.5 185.7v7.2M180.5 200.1l-5 4.9M180.5 201.1l-5 5M180.5 202.1l-5 5M180.5 203.1l-4.6 4.6M180.5 204.1l-2.2 2.2M190.5 200.3l-5 5M190.5 201.3l-5 5M190.5 202.3l-5 5M190.5 203.3l-5 5"/>
<path d="M190.5 204.3l-5 5M190.5 205.3l-5 5M190.5 206.4l-5 5M190.5 207.4l-5 5M190.5 208.4l-5 5M190.5 209.4l-3.3 3.3M190.5 210.4l-.9 .9M200.5 200.5l-5 5M200.5 201.5l-5 5M200.5 202.5l-5 5M200.5 203.5l-5 5M200.5 204.5l-5 5"/>
<path d="M200.5 205.6l-5 5M200.5 206.6l-5 5M200.5 207.6l-5 5M200.5 208.6l-5 5M200.5 209.6l-5 5M200.5 210.6l-5 5M200.5 211.7l-5 4.9M200.5 212.7l-5 5M200.5 213.7l-5 5M200.5 214.7l-4.4 4.4M200.5 215.8l-2 1.9M213 200.2l-7.5 7.5"/>
<path d="M213 201.2l-7.5 7.5M213 202.3l-7.5 7.4M213 203.3l-7.5 7.5M213 204.3l-7.5 7.5M213 205.3l-7.5 7.5M213 206.3l-7.5 7.5M213 207.3l-7.5 7.5M213 208.4l-7.5 7.4M213 209.4l-7.5 7.5M213 210.4l-7.5 7.5M213 211.4l-7.5 7.5M213 212.5l-7.5 7.4"/>
<path d="M213 213.5l-7.5 7.5M213 214.5l-7.5 7.5M213 215.5l-7.5 7.5M213 216.5l-7.5 7.5M213 217.5l-7.5 7.5M213 218.6l-5.6 5.5M213 219.6l-3.2 3.1M213 220.6l-.8 .7"/>
</g>
<!-- layer: 0 -->
<g fill="#000" stroke="#000" stroke-width=".3">
<path d="M148 55.6l.2 .5 4.7-1.8zM148.2 56.1l4.7-1.8 .2 .5z"/>
<path d="M143.2 53.2l4.9-1.3-.2-.5zM143 52.7l4.9-1.3-4.7 1.8z"/>
<path d="M173 133.1l-.7 5.1 1.3-4.9zM173 133.1l-.7 5.1-.6-.2z"/>
<path d="M203.1 139.8l4.9-1.3-.1-.6zM203 139.3l4.9-1.4-4.8 1.9z"/>
<path d="M169.3 135.3l-1.3 4.9 .5 .2zM169.3 135.3l.5 .2-1.3 4.9z"/>
<path d="M223 150.8l.1 .5 4.8-1.8zM223.1 151.3l4.8-1.8 .1 .5z"/>
<path d="M234 171.3l3.6 3.6 .3-.4zM234 171.3l.3-.4 3.6 3.6z"/>
<path d="M114.7 190.1l.1 .6 4.8-1.9zM114.8 190.7l4.8-1.9 .1 .5z"/>
<path d="M109.8 187.8l4.9-1.3-.1-.5zM109.7 187.3l4.9-1.3-4.8 1.8z"/>
<path d="M132.3 200.8l4.9-1.4-.1-.5zM132.2 200.2l4.9-1.3-4.8 1.9z"/>
<path d="M234.3 194l-.3 .3 3.9 3.3zM234 194.3l3.9 3.3-.3 .3z"/>
<path d="M152.1 211.8l.2 .5 4.7-1.9zM152.3 212.3l4.7-1.9 .2 .6z"/>
</g>
<g font-size="7.9">
<text x="65.1" y="197.5" transform="rotate(30 65.1 197.5)">-</text>
<text x="77.6" y="204.5" transform="rotate(30 77.6 204.5)">ISOMETRIC</text>
</g>
<text font-size="5.6" x="397.9" y="271.6">3.00</text>
<g font-size="4.2">
<text x="56.5" y="200.6" transform="rotate(30 56.5 200.6)">3.00</text>
<text x="85.1" y="200.9" transform="rotate(30 85.1 200.9)">VERTICAL METAL FACADE</text>
<text x="71" y="208.9" transform="rotate(30 71 208.9)">SCALE</text>
<text x="104" y="228" transform="rotate(30 104 228)">NTS</text>
</g>
<g font-size="4">
<text x="115.6" y="32.1" transform="rotate(30 115.6 32.1)">CLEAR SPACING</text>
<text x="121.9" y="30.8" transform="rotate(30 121.9 30.8)">±100 mm</text>
<text x="76.4" y="38.6" transform="rotate(30 76.4 38.6)">STEEL, 100 x 150 x 3mmt</text>
<text x="82.3" y="37.1" transform="rotate(30 82.3 37.1)">VERTICAL TUBULAR</text>
<text x="76.4" y="43.5" transform="rotate(30 76.4 43.5)">GALVANIZED &amp; EPOXY</text>
<text x="75.3" y="52.5" transform="rotate(30 75.3 52.5)">SPACED @ EVERY</text>
<text x="77.6" y="49" transform="rotate(30 77.6 49)">PRIMER PAINTED</text>
<text x="75.3" y="57.3" transform="rotate(30 75.3 57.3)">100mm CLEAR</text>
<text x="68.7" y="77" transform="rotate(30 68.7 77)">TUBULAR MAINFRAME</text>
<text x="66.2" y="80.5" transform="rotate(30 66.2 80.5)">200 x 300 x 3mm thick</text>
<text x="64.2" y="84.3" transform="rotate(30 64.2 84.3)">GALVANIZED &amp; EPOXY</text>
<text x="65.5" y="89.8" transform="rotate(30 65.5 89.8)">PRIMER PAINTED</text>
<text x="298.9" y="130.7" transform="rotate(-30 298.9 130.7)">FINISH FLOORING</text>
<text x="168" y="135.5" transform="rotate(-30 168 135.5)">75</text>
<text x="301.4" y="134.1" transform="rotate(-30 301.4 134.1)">VERIFY EXISTING</text>
<text x="211.4" y="139.3" transform="rotate(30 211.4 139.3)">400 mm</text>
<text x="91.9" y="167.3" transform="rotate(30 91.9 167.3)">±100 mm</text>
<text x="85.6" y="168.6" transform="rotate(30 85.6 168.6)">CLEAR SPACING</text>
<text x="327.4" y="170.5" transform="rotate(30 327.4 170.5)">VERIFY EXISTING</text>
<text x="334.2" y="169.7" transform="rotate(30 334.2 169.7)">CHB WALL</text>
<text x="296.1" y="178.8" transform="rotate(30 296.1 178.8)">(OR APPROVED EQUIVALENT</text>
<text x="303" y="177.8" transform="rotate(30 303 177.8)">C-CHANNEL C8 X 11.5</text>
<text x="298.4" y="184.9" transform="rotate(30 298.4 184.9)">GALVANIZED &amp; EPOXY</text>
<text x="233.4" y="191.3" transform="rotate(-90 233.4 191.3)">400 mm</text>
<text x="299.6" y="190.4" transform="rotate(30 299.6 190.4)">PRIMER PAINTED</text>
<text x="140" y="199.9" transform="rotate(30 140 199.9)">400 mm</text>
<text x="284.4" y="206.1" transform="rotate(30 284.4 206.1)">STRUCTURAL BEAM</text>
<text x="283.6" y="210.6" transform="rotate(30 283.6 210.6)">VERIFY EXISTING</text>
<text x="258.6" y="218.8" transform="rotate(30 258.6 218.8)">SPACED @ EVERY 400mm</text>
<text x="266" y="218.2" transform="rotate(30 266 218.2)">STIFFENER PLATE</text>
<text x="272.2" y="216.9" transform="rotate(30 272.2 216.9)">12mm thick</text>
<text x="242.9" y="230.4" transform="rotate(30 242.9 230.4)">FISCHER CHEMBOLT</text>
<text x="251.9" y="230.7" transform="rotate(30 251.9 230.7)">M12 x 140</text>
<text x="239" y="237.8" transform="rotate(30 239 237.8)">EMBEDMENT DEPTH</text>
<text x="242.6" y="235.1" transform="rotate(30 242.6 235.1)">100mm MINIMUM</text>
<text x="238.5" y="242.5" transform="rotate(30 238.5 242.5)">(MDC TO VERIFY)</text>
</g>
<g font-size="3.5">
<text x="335.7" y="267.9">VERTICAL METAL FACADE</text>
<text x="346" y="272.1">ISOMETRIC</text>
</g>
<g font-size="2">
<text x="85.7" y="261.9">PROJECT TITLE:</text>
<text x="162.7" y="261.9">OWNER/DEVELOPER:</text>
<text x="239.7" y="261.9">GENERAL CONTRACTOR:</text>
<text x="316.6" y="261.9">SHEET CONTENT:</text>
<text x="395.7" y="261.9">SHEET NUMBER:</text>
<text x="316.6" y="276.1">REMARKS:</text>
<text x="395" y="276.1">REVISION:</text>
<text x="406.4" y="276.1">0.00</text>
</g>
</svg>
